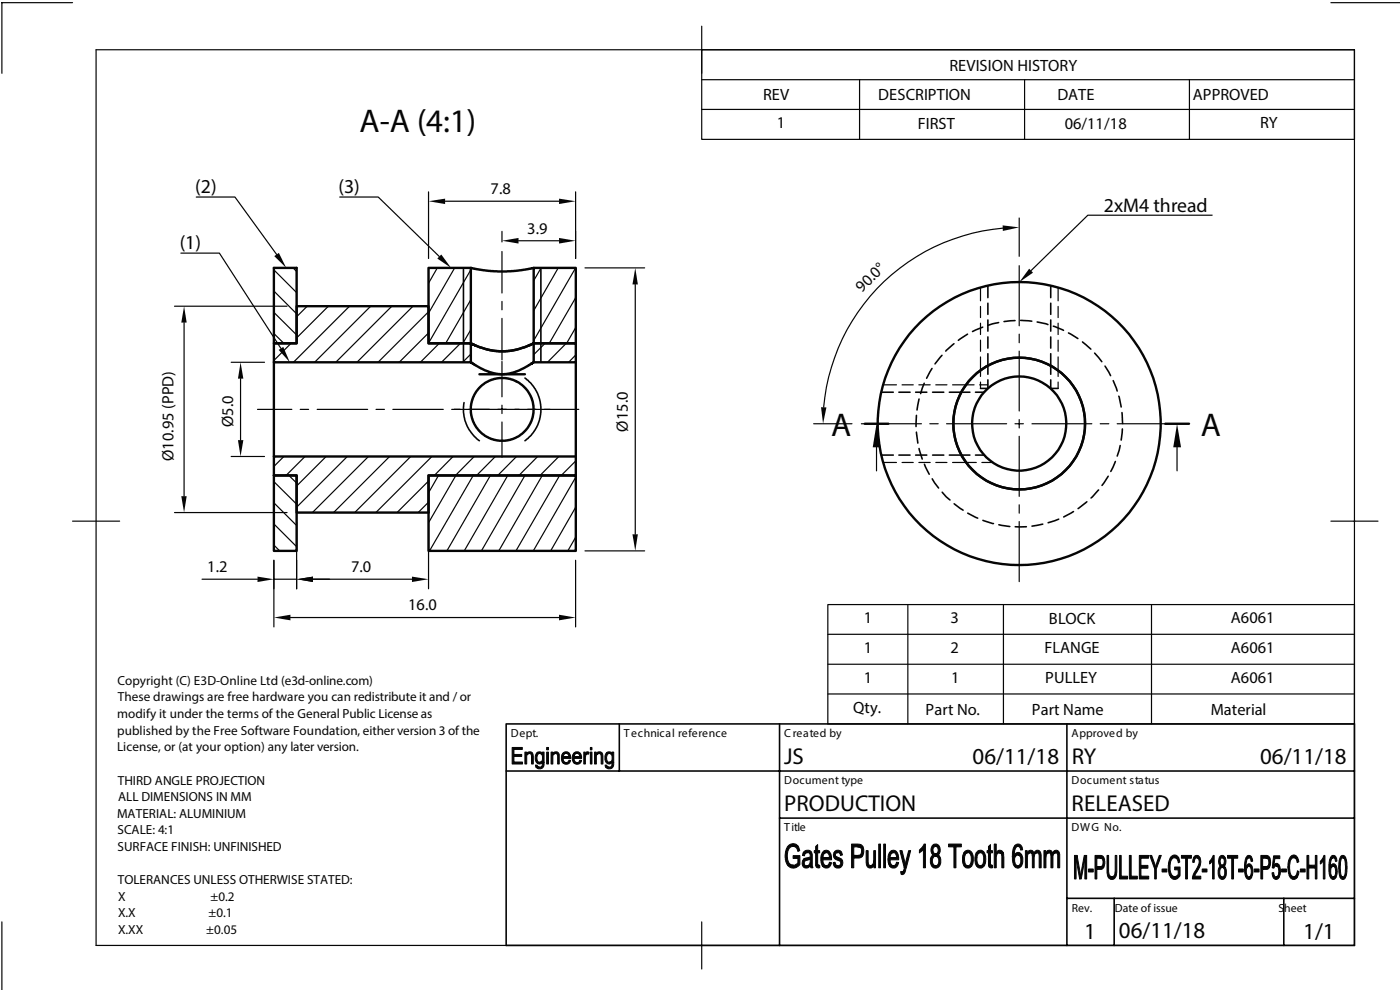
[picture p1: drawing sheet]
<svg xmlns="http://www.w3.org/2000/svg" width="297mm" height="210mm" viewBox="0 0 297 210" stroke-linecap="round" stroke-linejoin="round" font-family="sans-serif">
<!-- layer: Layer 1 -->
<g fill="none" stroke="#050504" stroke-width=".51">
<path d="M58.1 56.8h4.8v16h-4.8zM90.9 56.8h9v16h-9zM99.9 56.8l2.7 .5 3 .3 3.4-.1 4.2-.7M113.2 56.8h9v16h-9zM58.1 76.8v20M62.9 65h28v7.8h9v4h-41.8v-4h4.8zM99.9 72.8l2 .9 1.5 .4 2.4 .4h1.5l1.9-.2 1.9-.6 2.1-.9M99.9 76.8l3 1.8 2 .6 1.2 .2 1.3-.1 2.1-.5 1.5-.6 2.2-1.4M101.7 79.4h9.7M113.2 72.8h9v4h-9zM122.2 76.8v20M58.1 96.8h64.1v4.1h-31.3v7.8h-28v-7.8h-4.8z"/>
<path d="M58.1 100.9h4.8v16h-4.8zM90.9 100.9h31.3v16h-31.3z"/>
<circle cx="106.5" cy="86.8" r="6.7"/>
<circle cx="216.2" cy="89.8" r="14"/>
<circle cx="216.2" cy="89.9" r="14"/>
<circle cx="216.2" cy="89.8" r="30"/>
<circle cx="216.2" cy="89.8" r="10"/>
</g>
<g fill="none" stroke="#050504" stroke-width=".34">
<path d="M98.3 56.8v20M114.7 56.8v20M197.7 78.2l-1.1 2M199.8 75.4l-1.4 1.8M202.4 72.9l-1.8 1.6M205.3 70.9l-2 1.3M208.5 69.4l-2.2 .9M209.6 60.6v2.5M209.6 64.3v2.4M209.6 67.9v2.3M209.6 71.5v2.3M209.6 75v4.4"/>
<path d="M211.9 68.4l-2.3 .6M215.3 68l-2.3 .2M216.5 68l2.4 .1M220 68.3l2.3 .5M222.9 60.6v2.5M222.9 64.3v2.4M222.9 67.9v2.3M222.9 71.5v2.3M222.9 75v4.4M223.5 69.2l2.1 .9M226.7 70.6l2 1.2M229.6 72.5l1.8 1.6"/>
<path d="M232.2 74.9l1.5 1.8M234.4 77.7l1.2 2M98.4 85.4l-.1 2.1 .3 1.5 .5 1.4 1.3 1.9 1.3 1.2M111.4 80.2l1.3 1.2 .9 1.1 .9 2.2 .2 1.5-.1 2.4-.6 1.7-1.3 2-1.3 1.2M187 83.2h2.5M187 96.5h2.5M190.7 83.2h2.4M190.7 96.5h2.4M194.2 83.2h2.4M194.2 96.5h2.4M194.4 88.1l-.1 2.4M194.4 91.7l.3 2.3"/>
<path d="M195 84.6l-.5 2.4M195 95.1l.6 2.3M196.1 81.3l-.8 2.2M196.1 98.5l1 2.1M197.8 83.2h2.4M197.8 96.5h2.4M201.4 83.2h4.4M201.4 96.5h4.4M206.9 83.2h1.9M206.9 96.5h1.9M209.6 80.6v1.8h-1.6M222.9 80.6v1.8h1.6"/>
<path d="M236.2 80.7l.8 2.2M236.6 97.9l-1 2.1M237.3 84l.5 2.3M237.6 94.5l-.6 2.2M238 87.5l.1 2.3M238.1 91l-.3 2.4M197.8 101.6l1.3 1.9M199.9 104.4l1.6 1.7M202.4 106.9l1.9 1.3M205.3 108.9l2.1 1M208.5 110.4l2.3 .7M211.9 111.3l2.3 .4"/>
<path d="M215.4 111.7h2.3M221.2 111.2l-2.3 .4M224.6 110.1l-2.2 .8M227.7 108.5l-2 1.2M230.6 106.4l-1.9 1.5M233.1 103.9l-1.6 1.7M235.1 101l-1.3 2M107.4 153.6h179.9v46.9h-179.9zM131.4 153.6v9.9M165.4 153.6v46.9M226.3 153.6v46.9M107.4 163.5h179.9"/>
<path d="M165.4 173.5h121.9M226.3 190.6h61M236.4 190.6v9.9M272.4 190.6v9.9"/>
</g>
<g fill="none" stroke="#050504" stroke-width=".25">
<path d="M15.4 .6h-15v15M20.4 10.6h266.9v189.9h-266.9zM148.9 5.6v10M282.3 .6h14.8M208 61v2.8M208 65v2.4M208 68.6v2.4M208 72.2v2.3M208 75.7v4.2M224.5 61v2.8M224.5 65v2.4M224.5 68.6v2.4"/>
<path d="M224.5 72.2v2.3M224.5 75.7v4.2M187.3 81.6h2.9M187.3 98.1h2.9M191.4 81.6h2.3M191.4 98.1h2.3M194.9 81.6h2.4M194.9 98.1h2.4M198.5 81.6h2.4M198.5 98.1h2.4M202.1 81.6h4.5M202.1 98.1h5"/>
<path d="M207.8 81.6h1.8M208 81v1.4M208.3 98.1h2.2M224.5 81v1.4M15.4 110.5h10M282.3 110.5h10M.4 195.6v14.5M148.9 195.6v9.9"/>
</g>
<path d="M230 181.5h.5l-.4 .8-.7 4.2h-.4z" fill-rule="evenodd" fill="#050504"/>
<path d="M230 181.5h.5l-.4 .8-.7 4.2h-.4zM230.5 181.5v5h-.4v-4.2z" fill="none" stroke="#050504" stroke-width=".21"/>
<path d="M230.3 181.5v5" fill="none" stroke="#050504" stroke-width=".38"/>
<path d="M227.9 181.5h.6l-.2 .7v4.3h-.4z" fill-rule="evenodd" fill="#050504"/>
<path d="M227.9 181.5h.6l-.2 .7v4.3h-.4z" fill="none" stroke="#050504" stroke-width=".21"/>
<path d="M228.5 181.5l.8 4.2-.3 .8-.7-4.3z" fill-rule="evenodd" fill="#050504"/>
<path d="M228.5 181.5l.8 4.2-.3 .8-.7-4.3z" fill="none" stroke="#050504" stroke-width=".21"/>
<path d="M230.9 184.3h1v.7h-1z" fill-rule="evenodd" fill="#050504" stroke="#050504" stroke-width=".21"/>
<path d="M233.4 182h.8l.2 .7-.2 1.2-1.5-.1h.7a.96 .96 0 0 0 .4-1.6z" fill-rule="evenodd" fill="#050504"/>
<path d="M233.4 182h.8l.2 .7-.2 1.2-1.5-.1h.7a.96 .96 0 0 0 .4-1.6z" fill="none" stroke="#050504" stroke-width=".21"/>
<path d="M232.3 181.5h1.4l.5 .5h-1.5v1.8l1.5 .1-.4 .5h-1.1v2.1h-.4z" fill-rule="evenodd" fill="#050504"/>
<path d="M232.3 181.5h1.4l.5 .5h-1.5v1.8l1.5 .1-.4 .5h-1.1v2.1h-.4z" fill="none" stroke="#050504" stroke-width=".21"/>
<path d="M236.6 181.5h.3v2.8a1.96 1.96 0 0 1-.8 2.2 .89 .89 0 0 1-1-.6h.8a.86 .86 0 0 0 .7-1.1z" fill-rule="evenodd" fill="#050504"/>
<path d="M236.6 181.5h.3v2.8a1.96 1.96 0 0 1-.8 2.2 .89 .89 0 0 1-1-.6h.8a.86 .86 0 0 0 .7-1.1z" fill="none" stroke="#050504" stroke-width=".21"/>
<path d="M234.8 181.5h.4v2.8a1.21 1.21 0 0 0 .7 1.6h-.8l-.2-.3z" fill-rule="evenodd" fill="#050504"/>
<path d="M234.8 181.5h.4v2.8a1.21 1.21 0 0 0 .7 1.6h-.8l-.2-.3z" fill="none" stroke="#050504" stroke-width=".21"/>
<path d="M237.5 181.5h.3v4.4h1.4v.6h-1.7z" fill-rule="evenodd" fill="#050504"/>
<path d="M237.5 181.5h.3v4.4h1.4v.6h-1.7z" fill="none" stroke="#050504" stroke-width=".21"/>
<path d="M239.6 181.5h.4v4.4h1.3v.6h-1.7z" fill-rule="evenodd" fill="#050504"/>
<path d="M239.6 181.5h.4v4.4h1.3v.6h-1.7z" fill="none" stroke="#050504" stroke-width=".21"/>
<path d="M241.7 181.5h1.9v.5h-1.6v1.6h1.5v.6h-1.5v1.7h1.7v.6h-2z" fill-rule="evenodd" fill="#050504"/>
<path d="M241.7 181.5h1.9v.5h-1.6v1.6h1.5v.6h-1.5v1.7h1.7v.6h-2z" fill="none" stroke="#050504" stroke-width=".21"/>
<path d="M243.9 181.5h.4l.8 2.3-.1 .5z" fill-rule="evenodd" fill="#050504"/>
<path d="M243.9 181.5h.4l.8 2.3-.1 .5z" fill="none" stroke="#050504" stroke-width=".21"/>
<path d="M245.9 181.5h.5l-1.1 2.8v2.2h-.3v-2.2z" fill-rule="evenodd" fill="#050504"/>
<path d="M245.9 181.5h.5l-1.1 2.8v2.2h-.3v-2.2z" fill="none" stroke="#050504" stroke-width=".21"/>
<path d="M246.5 184.3h1v.7h-1z" fill-rule="evenodd" fill="#050504" stroke="#050504" stroke-width=".21"/>
<path d="M249.2 183.9h1.1v2a1.08 1.08 0 0 1-1 .6 1.08 1.08 0 0 1-1-.5l1.2-.1 .5-.5v-.9h-.8z" fill-rule="evenodd" fill="#050504"/>
<path d="M249.2 183.9h1.1v2a1.08 1.08 0 0 1-1 .6 1.08 1.08 0 0 1-1-.5l1.2-.1 .5-.5v-.9h-.8z" fill="none" stroke="#050504" stroke-width=".21"/>
<path d="M249.2 181.9h.8l.3 1-.3 .1-.2-.7z" fill-rule="evenodd" fill="#050504"/>
<path d="M249.2 181.9h.8l.3 1-.3 .1-.2-.7z" fill="none" stroke="#050504" stroke-width=".21"/>
<path d="M248.4 181.7a.97 .97 0 0 1 1.6 .2h-.8a1.7 1.7 0 0 0-1 2.1 1.68 1.68 0 0 0 1 1.9l-.9 .1-.4-1v-1.9z" fill-rule="evenodd" fill="#050504"/>
<path d="M248.4 181.7a.97 .97 0 0 1 1.6 .2h-.8a1.7 1.7 0 0 0-1 2.1 1.68 1.68 0 0 0 1 1.9l-.9 .1-.4-1v-1.9z" fill="none" stroke="#050504" stroke-width=".21"/>
<path d="M250.6 181.5h2.2v.5h-.9v4.5h-.4v-4.5h-.9z" fill-rule="evenodd" fill="#050504"/>
<path d="M250.6 181.5h2.2v.5h-.9v4.5h-.4v-4.5h-.9z" fill="none" stroke="#050504" stroke-width=".21"/>
<path d="M253.9 182l.7-.1a4.2 4.2 0 0 1-1 3.6l-.2 .4h1.3v.6h-1.7l.2-1.1 .8-1.4a1.38 1.38 0 0 0-.1-2z" fill-rule="evenodd" fill="#050504"/>
<path d="M253.9 182l.7-.1a4.2 4.2 0 0 1-1 3.6l-.2 .4h1.3v.6h-1.7l.2-1.1 .8-1.4a1.38 1.38 0 0 0-.1-2z" fill="none" stroke="#050504" stroke-width=".21"/>
<path d="M253.5 181.6a.71 .71 0 0 1 1.1 .3l-.9 .1-.3 .5-.1 .4h-.3l.2-1z" fill-rule="evenodd" fill="#050504"/>
<path d="M253.5 181.6a.71 .71 0 0 1 1.1 .3l-.9 .1-.3 .5-.1 .4h-.3l.2-1z" fill="none" stroke="#050504" stroke-width=".21"/>
<path d="M255 184.3h1.1v.7h-1.1z" fill-rule="evenodd" fill="#050504" stroke="#050504" stroke-width=".21"/>
<path d="M256.6 182.6l.2-.1 .4 .1-.6 .7z" fill-rule="evenodd" fill="#050504"/>
<path d="M256.6 182.6l.2-.1 .4 .1-.6 .7z" fill="none" stroke="#050504" stroke-width=".21"/>
<path d="M257.4 181.5h.2v5h-.4v-3.9l-.4-.1z" fill-rule="evenodd" fill="#050504"/>
<path d="M257.4 181.5h.2v5h-.4v-3.9l-.4-.1z" fill="none" stroke="#050504" stroke-width=".21"/>
<path d="M259.3 184h.6a1.97 1.97 0 0 1-.5 2.5h-.4l-.4-.4 .7-.1a1.27 1.27 0 0 0 .3-1.8z" fill-rule="evenodd" fill="#050504"/>
<path d="M259.3 184h.6a1.97 1.97 0 0 1-.5 2.5h-.4l-.4-.4 .7-.1a1.27 1.27 0 0 0 .3-1.8z" fill="none" stroke="#050504" stroke-width=".21"/>
<path d="M259.3 182l.6-.1 .2 .6-.2 1h-.6a.91 .91 0 0 0 0-1.5z" fill-rule="evenodd" fill="#050504"/>
<path d="M259.3 182l.6-.1 .2 .6-.2 1h-.6a.91 .91 0 0 0 0-1.5z" fill="none" stroke="#050504" stroke-width=".21"/>
<path d="M258.9 181.6l.5-.1 .5 .4-.6 .1a.91 .91 0 0 0 0 1.5h.6l-.2 .2 .2 .3h-.6a1.24 1.24 0 0 0 0 2l-.7 .1a2.02 2.02 0 0 1 .3-2.4 1.64 1.64 0 0 1 0-2.1z" fill-rule="evenodd" fill="#050504"/>
<path d="M258.9 181.6l.5-.1 .5 .4-.6 .1a.91 .91 0 0 0 0 1.5h.6l-.2 .2 .2 .3h-.6a1.24 1.24 0 0 0 0 2l-.7 .1a2.02 2.02 0 0 1 .3-2.4 1.64 1.64 0 0 1 0-2.1z" fill="none" stroke="#050504" stroke-width=".21"/>
<path d="M260.4 181.5h2.2v.5h-.9v4.5h-.4v-4.5h-.9z" fill-rule="evenodd" fill="#050504"/>
<path d="M260.4 181.5h2.2v.5h-.9v4.5h-.4v-4.5h-.9z" fill="none" stroke="#050504" stroke-width=".21"/>
<path d="M262.7 184.3h1.1v.7h-1.1z" fill-rule="evenodd" fill="#050504" stroke="#050504" stroke-width=".21"/>
<path d="M264.9 183.7h.6a2.99 2.99 0 0 1 0 2.4l-.6-.1a1.51 1.51 0 0 0 .4-1.9z" fill-rule="evenodd" fill="#050504"/>
<path d="M264.9 183.7h.6a2.99 2.99 0 0 1 0 2.4l-.6-.1a1.51 1.51 0 0 0 .4-1.9z" fill="none" stroke="#050504" stroke-width=".21"/>
<path d="M264.6 183.4l.6-.2 .3 .5-1.1 .2z" fill-rule="evenodd" fill="#050504"/>
<path d="M264.6 183.4l.6-.2 .3 .5-1.1 .2z" fill="none" stroke="#050504" stroke-width=".21"/>
<path d="M264.4 181.9l.5 .1a2.08 2.08 0 0 0-.5 1.9h.2a1.58 1.58 0 0 0 .3 2.1l.6 .1a.7 .7 0 0 1-.8 .4 .7 .7 0 0 1-.5-.8l-.2-2.3z" fill-rule="evenodd" fill="#050504"/>
<path d="M264.4 181.9l.5 .1a2.08 2.08 0 0 0-.5 1.9h.2a1.58 1.58 0 0 0 .3 2.1l.6 .1a.7 .7 0 0 1-.8 .4 .7 .7 0 0 1-.5-.8l-.2-2.3z" fill="none" stroke="#050504" stroke-width=".21"/>
<path d="M264.6 181.6a.77 .77 0 0 1 .8 0 .77 .77 0 0 1 .3 .8v.3h-.3l-.3-.7-.7-.1z" fill-rule="evenodd" fill="#050504"/>
<path d="M264.6 181.6a.77 .77 0 0 1 .8 0 .77 .77 0 0 1 .3 .8v.3h-.3l-.3-.7-.7-.1z" fill="none" stroke="#050504" stroke-width=".21"/>
<path d="M266.1 184.3h1v.7h-1z" fill-rule="evenodd" fill="#050504" stroke="#050504" stroke-width=".21"/>
<path d="M268.5 182h.9l.2 .9-.3 1-1.4-.1h.7a1.03 1.03 0 0 0 .2-1.8z" fill-rule="evenodd" fill="#050504"/>
<path d="M268.5 182h.9l.2 .9-.3 1-1.4-.1h.7a1.03 1.03 0 0 0 .2-1.8z" fill="none" stroke="#050504" stroke-width=".21"/>
<path d="M267.5 181.5h1.4l.5 .5h-1.5v1.8l1.4 .1-.4 .5h-1v2.1h-.4z" fill-rule="evenodd" fill="#050504"/>
<path d="M267.5 181.5h1.4l.5 .5h-1.5v1.8l1.4 .1-.4 .5h-1v2.1h-.4z" fill="none" stroke="#050504" stroke-width=".21"/>
<path d="M269.9 185.1h.3l.2 .7 .2 .2h.8a.75 .75 0 0 1-.9 .5 .75 .75 0 0 1-.6-.9z" fill-rule="evenodd" fill="#050504"/>
<path d="M269.9 185.1h.3l.2 .7 .2 .2h.8a.75 .75 0 0 1-.9 .5 .75 .75 0 0 1-.6-.9z" fill="none" stroke="#050504" stroke-width=".21"/>
<path d="M270.7 183.7l.7-.1a2.99 2.99 0 0 1 0 2.4h-.7a1.46 1.46 0 0 0 .5-2z" fill-rule="evenodd" fill="#050504"/>
<path d="M270.7 183.7l.7-.1a2.99 2.99 0 0 1 0 2.4h-.7a1.46 1.46 0 0 0 .5-2z" fill="none" stroke="#050504" stroke-width=".21"/>
<path d="M270.3 183.4l.3-.2 .4-.1 .3 .4z" fill="#050504"/>
<path d="M270.3 183.4l.3-.2 .4-.1 .3 .4z" fill="none" stroke="#050504" stroke-width=".21"/>
<path d="M270.2 181.5h1.3v.6h-1.1l-.1 1.3 1 .1 .1 .1-.8 .1-.4 .5-.3-.1z" fill-rule="evenodd" fill="#050504"/>
<path d="M270.2 181.5h1.3v.6h-1.1l-.1 1.3 1 .1 .1 .1-.8 .1-.4 .5-.3-.1z" fill="none" stroke="#050504" stroke-width=".21"/>
<path d="M271.9 184.3h1v.7h-1z" fill-rule="evenodd" fill="#050504" stroke="#050504" stroke-width=".21"/>
<path d="M275.2 184.7l.4 .2-.4 1.1h-.7a1.25 1.25 0 0 0 .7-1.3z" fill-rule="evenodd" fill="#050504"/>
<path d="M275.2 184.7l.4 .2-.4 1.1h-.7a1.25 1.25 0 0 0 .7-1.3z" fill="none" stroke="#050504" stroke-width=".21"/>
<path d="M274.5 181.9h.8l.2 .9-.3 .2-.3-.8z" fill-rule="evenodd" fill="#050504"/>
<path d="M274.5 181.9h.8l.2 .9-.3 .2-.3-.8z" fill="none" stroke="#050504" stroke-width=".21"/>
<path d="M274 181.5a.84 .84 0 0 1 1.3 .4h-.8a1.42 1.42 0 0 0-.9 1.6v.1a2.5 2.5 0 0 0 .7 2.3l.9 .1a.94 .94 0 0 1-1.1 .5 .94 .94 0 0 1-.6-1l-.3-.9v-1.4l.3-1.1z" fill-rule="evenodd" fill="#050504"/>
<path d="M274 181.5a.84 .84 0 0 1 1.3 .4h-.8a1.42 1.42 0 0 0-.9 1.6v.1a2.5 2.5 0 0 0 .7 2.3l.9 .1a.94 .94 0 0 1-1.1 .5 .94 .94 0 0 1-.6-1l-.3-.9v-1.4l.3-1.1z" fill="none" stroke="#050504" stroke-width=".21"/>
<path d="M275.9 184.3h1v.7h-1z" fill-rule="evenodd" fill="#050504" stroke="#050504" stroke-width=".21"/>
<path d="M279 181.5h.4v5h-.4v-2.4l-1.4-.6h1.4z" fill-rule="evenodd" fill="#050504"/>
<path d="M279 181.5h.4v5h-.4v-2.4l-1.4-.6h1.4z" fill="none" stroke="#050504" stroke-width=".21"/>
<path d="M277.3 181.5h.3v2l1.4 .6h-1.4v2.4h-.3z" fill-rule="evenodd" fill="#050504"/>
<path d="M277.3 181.5h.3v2l1.4 .6h-1.4v2.4h-.3z" fill="none" stroke="#050504" stroke-width=".21"/>
<path d="M280.1 182.7l.2-.2 .4 .1-.6 .7z" fill-rule="evenodd" fill="#050504"/>
<path d="M280.1 182.7l.2-.2 .4 .1-.6 .7z" fill="none" stroke="#050504" stroke-width=".21"/>
<path d="M280.9 181.5h.2v5h-.4v-3.9l-.4-.1z" fill-rule="evenodd" fill="#050504"/>
<path d="M280.9 181.5h.2v5h-.4v-3.9l-.4-.1z" fill="none" stroke="#050504" stroke-width=".21"/>
<path d="M282.8 183.7h.6l.1 .1a2.92 2.92 0 0 1-.1 2.3l-.6-.1a1.53 1.53 0 0 0 .1-2.2z" fill-rule="evenodd" fill="#050504"/>
<path d="M282.8 183.7h.6l.1 .1a2.92 2.92 0 0 1-.1 2.3l-.6-.1a1.53 1.53 0 0 0 .1-2.2z" fill="none" stroke="#050504" stroke-width=".21"/>
<path d="M282.5 183.4l.5-.2 .4 .5-1.1 .2z" fill-rule="evenodd" fill="#050504"/>
<path d="M282.5 183.4l.5-.2 .4 .5-1.1 .2z" fill="none" stroke="#050504" stroke-width=".21"/>
<path d="M282.3 181.9l.5 .1a1.84 1.84 0 0 0-.5 1.9h.3a1.7 1.7 0 0 0 .2 2.1l.6 .1a.7 .7 0 0 1-.8 .4 .7 .7 0 0 1-.5-.8l-.2-.9v-1.5z" fill-rule="evenodd" fill="#050504"/>
<path d="M282.3 181.9l.5 .1a1.84 1.84 0 0 0-.5 1.9h.3a1.7 1.7 0 0 0 .2 2.1l.6 .1a.7 .7 0 0 1-.8 .4 .7 .7 0 0 1-.5-.8l-.2-.9v-1.5z" fill="none" stroke="#050504" stroke-width=".21"/>
<path d="M282.5 181.6a.77 .77 0 0 1 .8 0 .77 .77 0 0 1 .3 .8v.3h-.3l-.3-.7-.7-.1z" fill-rule="evenodd" fill="#050504"/>
<path d="M282.5 181.6a.77 .77 0 0 1 .8 0 .77 .77 0 0 1 .3 .8v.3h-.3l-.3-.7-.7-.1z" fill="none" stroke="#050504" stroke-width=".21"/>
<path d="M284.9 182h.6l.1 .4 .1 2.4a1.91 1.91 0 0 1-.7 1.7h-.3l-.4-.4 .6-.1a1.77 1.77 0 0 0 .5-1.8v-.4a2.09 2.09 0 0 0-.5-1.8z" fill-rule="evenodd" fill="#050504"/>
<path d="M284.9 182h.6l.1 .4 .1 2.4a1.91 1.91 0 0 1-.7 1.7h-.3l-.4-.4 .6-.1a1.77 1.77 0 0 0 .5-1.8v-.4a2.09 2.09 0 0 0-.5-1.8z" fill="none" stroke="#050504" stroke-width=".21"/>
<path d="M284.5 181.6l.6-.1 .4 .5h-.6a1.99 1.99 0 0 0-.6 1.9v.3a2.1 2.1 0 0 0 .5 1.8l-.5 .1-.3-1 .1-2.5z" fill-rule="evenodd" fill="#050504"/>
<path d="M284.5 181.6l.6-.1 .4 .5h-.6a1.99 1.99 0 0 0-.6 1.9v.3a2.1 2.1 0 0 0 .5 1.8l-.5 .1-.3-1 .1-2.5z" fill="none" stroke="#050504" stroke-width=".21"/>
<path d="M168.3 181.5h1.4v1.9l-.1 .1a1.6 1.6 0 0 1-2.4 .1l1.3-.1 .8-.4v-1h-1z" fill-rule="evenodd" fill="#050504"/>
<path d="M168.3 181.5h1.4v1.9l-.1 .1a1.6 1.6 0 0 1-2.4 .1l1.3-.1 .8-.4v-1h-1z" fill="none" stroke="#050504" stroke-width=".21"/>
<path d="M168.3 179.5h1l.4 .9-.4 .2a1.06 1.06 0 0 0-1-1.1z" fill-rule="evenodd" fill="#050504"/>
<path d="M168.3 179.5h1l.4 .9-.4 .2a1.06 1.06 0 0 0-1-1.1z" fill="none" stroke="#050504" stroke-width=".21"/>
<path d="M167.2 179.4a1.35 1.35 0 0 1 2.1 .1l-1 .1a1.64 1.64 0 0 0-1.3 1.9 1.58 1.58 0 0 0 1.3 2l-1.1 .1a3.8 3.8 0 0 1 0-4.2z" fill-rule="evenodd" fill="#050504"/>
<path d="M167.2 179.4a1.35 1.35 0 0 1 2.1 .1l-1 .1a1.64 1.64 0 0 0-1.3 1.9 1.58 1.58 0 0 0 1.3 2l-1.1 .1a3.8 3.8 0 0 1 0-4.2z" fill="none" stroke="#050504" stroke-width=".21"/>
<path d="M171.1 183.7l.8-.1z" fill="#050504"/>
<path d="M171.1 183.7l.8-.1z" fill="none" stroke="#050504" stroke-width=".21"/>
<path d="M170.5 182.3h1.3a1.42 1.42 0 0 0-1.2 .8l.2 .5 1.1 .1a.95 .95 0 0 1-1.4 .3 .95 .95 0 0 1-.3-1.3z" fill-rule="evenodd" fill="#050504"/>
<path d="M170.5 182.3h1.3a1.42 1.42 0 0 0-1.2 .8l.2 .5 1.1 .1a.95 .95 0 0 1-1.4 .3 .95 .95 0 0 1-.3-1.3z" fill="none" stroke="#050504" stroke-width=".21"/>
<path d="M170.4 180.9h.9a.65 .65 0 0 0-.6 .6h-.5z" fill-rule="evenodd" fill="#050504"/>
<path d="M170.4 180.9h.9a.65 .65 0 0 0-.6 .6h-.5z" fill="none" stroke="#050504" stroke-width=".21"/>
<path d="M170.5 180.7a1.05 1.05 0 0 1 1.4-.3 1.05 1.05 0 0 1 .4 1.3l.1 2.4h-.4l-.1-.5h-.5l.4-.4 .1-.9-1.4-.1 .8-.2a.56 .56 0 0 0 .6-.6 .56 .56 0 0 0-.6-.5h-.9z" fill-rule="evenodd" fill="#050504"/>
<path d="M170.5 180.7a1.05 1.05 0 0 1 1.4-.3 1.05 1.05 0 0 1 .4 1.3l.1 2.4h-.4l-.1-.5h-.5l.4-.4 .1-.9-1.4-.1 .8-.2a.56 .56 0 0 0 .6-.6 .56 .56 0 0 0-.6-.5h-.9z" fill="none" stroke="#050504" stroke-width=".21"/>
<path d="M173 183.5h.9v.5h-.7z" fill-rule="evenodd" fill="#050504"/>
<path d="M173 183.5h.9v.5h-.7z" fill="none" stroke="#050504" stroke-width=".21"/>
<path d="M173 179.5l.5-.3v1.2h.4v.5h-.4v2.5l.2 .1h-.7v-2.6h-.3v-.5h.3z" fill-rule="evenodd" fill="#050504"/>
<path d="M173 179.5l.5-.3v1.2h.4v.5h-.4v2.5l.2 .1h-.7v-2.6h-.3v-.5h.3z" fill="none" stroke="#050504" stroke-width=".21"/>
<path d="M174.4 183.7l1.1-.1 .5-.7 .4 .1a1.07 1.07 0 0 1-.7 1.1 1.07 1.07 0 0 1-1.3-.4z" fill-rule="evenodd" fill="#050504"/>
<path d="M174.4 183.7l1.1-.1 .5-.7 .4 .1a1.07 1.07 0 0 1-.7 1.1 1.07 1.07 0 0 1-1.3-.4z" fill="none" stroke="#050504" stroke-width=".21"/>
<path d="M174.4 180.9h.9l-.6 .3-.1 .7h1.8v.4v.1h-1.8l.2 .9 .5 .4-.9-.1a3.4 3.4 0 0 1 0-2.7z" fill-rule="evenodd" fill="#050504"/>
<path d="M174.4 180.9h.9l-.6 .3-.1 .7h1.8v.4v.1h-1.8l.2 .9 .5 .4-.9-.1a3.4 3.4 0 0 1 0-2.7z" fill="none" stroke="#050504" stroke-width=".21"/>
<path d="M174.7 180.5a1.11 1.11 0 0 1 1.2 .1 1.11 1.11 0 0 1 .5 1v.3h-1.8h1.4l-.1-.6-.4-.4h-1z" fill-rule="evenodd" fill="#050504"/>
<path d="M174.7 180.5a1.11 1.11 0 0 1 1.2 .1 1.11 1.11 0 0 1 .5 1v.3h-1.8h1.4l-.1-.6-.4-.4h-1z" fill="none" stroke="#050504" stroke-width=".21"/>
<path d="M176.8 183l.3-.1 .3 .5 .4 .3h-.9z" fill-rule="evenodd" fill="#050504"/>
<path d="M176.8 183l.3-.1 .3 .5 .4 .3h-.9z" fill="none" stroke="#050504" stroke-width=".21"/>
<path d="M176.9 180.8l.8 .1a.51 .51 0 0 0-.5 .5 .51 .51 0 0 0 .6 .5 1.09 1.09 0 0 1 1 1.5 1.09 1.09 0 0 1-1.9 .3h.9a.6 .6 0 0 0 .6-.7 .6 .6 0 0 0-.7-.5 1.14 1.14 0 0 1-.8-1.7z" fill-rule="evenodd" fill="#050504"/>
<path d="M176.9 180.8l.8 .1a.51 .51 0 0 0-.5 .5 .51 .51 0 0 0 .6 .5 1.09 1.09 0 0 1 1 1.5 1.09 1.09 0 0 1-1.9 .3h.9a.6 .6 0 0 0 .6-.7 .6 .6 0 0 0-.7-.5 1.14 1.14 0 0 1-.8-1.7z" fill="none" stroke="#050504" stroke-width=".21"/>
<path d="M177.2 180.5a.95 .95 0 0 1 1 0 .95 .95 0 0 1 .5 .9l-.4 .1-.4-.6-1-.1z" fill-rule="evenodd" fill="#050504"/>
<path d="M177.2 180.5a.95 .95 0 0 1 1 0 .95 .95 0 0 1 .5 .9l-.4 .1-.4-.6-1-.1z" fill="none" stroke="#050504" stroke-width=".21"/>
<path d="M182 179.6h1.1a2.38 2.38 0 0 1-.1 1.9h-1.9h.9a.93 .93 0 0 0 .8-.6 .93 .93 0 0 0-.2-1l-.2-.2z" fill-rule="evenodd" fill="#050504"/>
<path d="M182 179.6h1.1a2.38 2.38 0 0 1-.1 1.9h-1.9h.9a.93 .93 0 0 0 .8-.6 .93 .93 0 0 0-.2-1l-.2-.2z" fill="none" stroke="#050504" stroke-width=".21"/>
<path d="M180.7 179l1.7 .1 .7 .5h-2v1.9h1.9l-.5 .5h-1.4v2.1h-.4z" fill-rule="evenodd" fill="#050504"/>
<path d="M180.7 179l1.7 .1 .7 .5h-2v1.9h1.9l-.5 .5h-1.4v2.1h-.4z" fill="none" stroke="#050504" stroke-width=".21"/>
<path d="M184.7 183.6l.7-.1-.1 .2z" fill="#050504"/>
<path d="M184.7 183.6l.7-.1-.1 .2z" fill="none" stroke="#050504" stroke-width=".21"/>
<path d="M183.7 180.4h.5v2.8l.3 .4 .8 .1a.85 .85 0 0 1-1.1 .4 .85 .85 0 0 1-.5-1.1z" fill-rule="evenodd" fill="#050504"/>
<path d="M183.7 180.4h.5v2.8l.3 .4 .8 .1a.85 .85 0 0 1-1.1 .4 .85 .85 0 0 1-.5-1.1z" fill="none" stroke="#050504" stroke-width=".21"/>
<path d="M185.4 180.4h.3v3.7h-.3v-.6h-.4l.3-.5z" fill-rule="evenodd" fill="#050504"/>
<path d="M185.4 180.4h.3v3.7h-.3v-.6h-.4l.3-.5z" fill="none" stroke="#050504" stroke-width=".21"/>
<g fill="#050504" stroke="#050504" stroke-width=".21">
<path d="M186.4 179h.4v5.1h-.4z" fill-rule="evenodd"/>
<path d="M187.5 179h.4v5.1h-.4z" fill-rule="evenodd"/>
</g>
<path d="M188.7 183.7l1.1-.1 .4-.7 .4 .1a1.07 1.07 0 0 1-.7 1.1 1.07 1.07 0 0 1-1.2-.4z" fill-rule="evenodd" fill="#050504"/>
<path d="M188.7 183.7l1.1-.1 .4-.7 .4 .1a1.07 1.07 0 0 1-.7 1.1 1.07 1.07 0 0 1-1.2-.4z" fill="none" stroke="#050504" stroke-width=".21"/>
<path d="M188.7 180.9h.8l-.5 .3-.2 .7h1.8v.5h-1.8l.2 .8 .5 .5h-.8a3.1 3.1 0 0 1 0-2.8z" fill-rule="evenodd" fill="#050504"/>
<path d="M188.7 180.9h.8l-.5 .3-.2 .7h1.8v.5h-1.8l.2 .8 .5 .5h-.8a3.1 3.1 0 0 1 0-2.8z" fill="none" stroke="#050504" stroke-width=".21"/>
<path d="M189 180.5a1.11 1.11 0 0 1 1.2 .1 1.11 1.11 0 0 1 .4 1.2v.1h-1.8h1.4l-.4-1h-1.1z" fill-rule="evenodd" fill="#050504"/>
<path d="M189 180.5a1.11 1.11 0 0 1 1.2 .1 1.11 1.11 0 0 1 .4 1.2v.1h-1.8h1.4l-.4-1h-1.1z" fill="none" stroke="#050504" stroke-width=".21"/>
<path d="M191.1 184.9h.9l-.3 .5-.4 .1-.1-.1z" fill-rule="evenodd" fill="#050504"/>
<path d="M191.1 184.9h.9l-.3 .5-.4 .1-.1-.1z" fill="none" stroke="#050504" stroke-width=".21"/>
<path d="M190.9 180.4h.5l.6 2.9-.2 .8z" fill-rule="evenodd" fill="#050504"/>
<path d="M190.9 180.4h.5l.6 2.9-.2 .8z" fill="none" stroke="#050504" stroke-width=".21"/>
<path d="M192.8 180.4h.4l-1.1 4.2-.1 .3h-.7l.4-.2z" fill-rule="evenodd" fill="#050504"/>
<path d="M192.8 180.4h.4l-1.1 4.2-.1 .3h-.7l.4-.2z" fill="none" stroke="#050504" stroke-width=".21"/>
<path d="M195.1 180.3l.2-.2h.6l-.8 .8z" fill-rule="evenodd" fill="#050504"/>
<path d="M195.1 180.3l.2-.2h.6l-.8 .8z" fill="none" stroke="#050504" stroke-width=".21"/>
<path d="M196 179h.3v5.1h-.4v-4h-.6z" fill-rule="evenodd" fill="#050504"/>
<path d="M196 179h.3v5.1h-.4v-4h-.6z" fill="none" stroke="#050504" stroke-width=".21"/>
<path d="M198.5 181.6h.8a1.5 1.5 0 0 1 .2 1.6 1.5 1.5 0 0 1-1.3 .9l-.5-.4h.8a1.1 1.1 0 0 0 .7-1.1 1.1 1.1 0 0 0-.7-1z" fill-rule="evenodd" fill="#050504"/>
<path d="M198.5 181.6h.8a1.5 1.5 0 0 1 .2 1.6 1.5 1.5 0 0 1-1.3 .9l-.5-.4h.8a1.1 1.1 0 0 0 .7-1.1 1.1 1.1 0 0 0-.7-1z" fill="none" stroke="#050504" stroke-width=".21"/>
<path d="M198.5 179.5h.7l.3 .6-.3 1h-.7a.83 .83 0 0 0 .5-.8 .83 .83 0 0 0-.5-.8z" fill-rule="evenodd" fill="#050504"/>
<path d="M198.5 179.5h.7l.3 .6-.3 1h-.7a.83 .83 0 0 0 .5-.8 .83 .83 0 0 0-.5-.8z" fill="none" stroke="#050504" stroke-width=".21"/>
<path d="M197.9 179.3a.88 .88 0 0 1 1.3 .2h-.7a.83 .83 0 0 0-.6 .8 .83 .83 0 0 0 .6 .8h.7l-.3 .2 .4 .3h-.8a1.1 1.1 0 0 0-.7 1 1.1 1.1 0 0 0 .7 1.1h-.8a1.71 1.71 0 0 1 .3-2.4 1.43 1.43 0 0 1-.1-2z" fill-rule="evenodd" fill="#050504"/>
<path d="M197.9 179.3a.88 .88 0 0 1 1.3 .2h-.7a.83 .83 0 0 0-.6 .8 .83 .83 0 0 0 .6 .8h.7l-.3 .2 .4 .3h-.8a1.1 1.1 0 0 0-.7 1 1.1 1.1 0 0 0 .7 1.1h-.8a1.71 1.71 0 0 1 .3-2.4 1.43 1.43 0 0 1-.1-2z" fill="none" stroke="#050504" stroke-width=".21"/>
<path d="M201.2 179h2.7v.6h-1.1v4.5h-.4v-4.5h-1.2z" fill-rule="evenodd" fill="#050504"/>
<path d="M201.2 179h2.7v.6h-1.1v4.5h-.4v-4.5h-1.2z" fill="none" stroke="#050504" stroke-width=".21"/>
<path d="M204.5 180.9h.8a1.67 1.67 0 0 0-.6 2.2l.3 .4 .3 .2h-.8a3.4 3.4 0 0 1 0-2.8z" fill-rule="evenodd" fill="#050504"/>
<path d="M204.5 180.9h.8a1.67 1.67 0 0 0-.6 2.2l.3 .4 .3 .2h-.8a3.4 3.4 0 0 1 0-2.8z" fill="none" stroke="#050504" stroke-width=".21"/>
<path d="M204.8 180.5a1.21 1.21 0 0 1 1.3 .2 1.21 1.21 0 0 1 .4 1.2 1.72 1.72 0 0 1-1.1 2.2l-.5-.1-.4-.3h.8a1.69 1.69 0 0 0 .6-2.3l-.4-.5h-1z" fill-rule="evenodd" fill="#050504"/>
<path d="M204.8 180.5a1.21 1.21 0 0 1 1.3 .2 1.21 1.21 0 0 1 .4 1.2 1.72 1.72 0 0 1-1.1 2.2l-.5-.1-.4-.3h.8a1.69 1.69 0 0 0 .6-2.3l-.4-.5h-1z" fill="none" stroke="#050504" stroke-width=".21"/>
<path d="M207.1 180.9h.9a1.66 1.66 0 0 0-.6 2.3l.2 .3 .4 .2-.9-.1a3.5 3.5 0 0 1 0-2.7z" fill-rule="evenodd" fill="#050504"/>
<path d="M207.1 180.9h.9a1.66 1.66 0 0 0-.6 2.3l.2 .3 .4 .2-.9-.1a3.5 3.5 0 0 1 0-2.7z" fill="none" stroke="#050504" stroke-width=".21"/>
<path d="M207.4 180.5a1.21 1.21 0 0 1 1.3 .2 1.21 1.21 0 0 1 .4 1.2 1.74 1.74 0 0 1-1.1 2.2l-.5-.1-.3-.3h.8a1.64 1.64 0 0 0 .6-2.2l-.1-.3-.4-.3h-1z" fill-rule="evenodd" fill="#050504"/>
<path d="M207.4 180.5a1.21 1.21 0 0 1 1.3 .2 1.21 1.21 0 0 1 .4 1.2 1.74 1.74 0 0 1-1.1 2.2l-.5-.1-.3-.3h.8a1.64 1.64 0 0 0 .6-2.2l-.1-.3-.4-.3h-1z" fill="none" stroke="#050504" stroke-width=".21"/>
<path d="M209.7 183.5h.8l.1 .5h-.7z" fill-rule="evenodd" fill="#050504"/>
<path d="M209.7 183.5h.8l.1 .5h-.7z" fill="none" stroke="#050504" stroke-width=".21"/>
<path d="M209.7 179.5l.4-.3v1.2h.4v.5h-.4v2.5l.2 .1h-.6v-2.6h-.3v-.5h.3z" fill-rule="evenodd" fill="#050504"/>
<path d="M209.7 179.5l.4-.3v1.2h.4v.5h-.4v2.5l.2 .1h-.6v-2.6h-.3v-.5h.3z" fill="none" stroke="#050504" stroke-width=".21"/>
<path d="M212 180.9h.9l.1 3.2h-.5v-2.6a.45 .45 0 0 0-.5-.6z" fill-rule="evenodd" fill="#050504"/>
<path d="M212 180.9h.9l.1 3.2h-.5v-2.6a.45 .45 0 0 0-.5-.6z" fill="none" stroke="#050504" stroke-width=".21"/>
<path d="M211.5 180.7a.78 .78 0 0 1 1.3 .2h-1.5z" fill-rule="evenodd" fill="#050504"/>
<path d="M211.5 180.7a.78 .78 0 0 1 1.3 .2h-1.5z" fill="none" stroke="#050504" stroke-width=".21"/>
<path d="M210.9 179h.4v1.9h1.5h-1l-.3 .4-.2 2.8h-.4z" fill-rule="evenodd" fill="#050504"/>
<path d="M210.9 179h.4v1.9h1.5h-1l-.3 .4-.2 2.8h-.4z" fill="none" stroke="#050504" stroke-width=".21"/>
<path d="M215.9 181.4l.8-.1a2.69 2.69 0 0 1 0 2.4h-.8a1.39 1.39 0 0 0 .1-2.3z" fill-rule="evenodd" fill="#050504"/>
<path d="M215.9 181.4l.8-.1a2.69 2.69 0 0 1 0 2.4h-.8a1.39 1.39 0 0 0 .1-2.3z" fill="none" stroke="#050504" stroke-width=".21"/>
<path d="M215.5 181l.7-.2 .5 .5-1.5 .2z" fill-rule="evenodd" fill="#050504"/>
<path d="M215.5 181l.7-.2 .5 .5-1.5 .2z" fill="none" stroke="#050504" stroke-width=".21"/>
<path d="M215.1 179.6l.9-.1a1.55 1.55 0 0 0-.8 1.7v.3h.4a1.4 1.4 0 0 0 .3 2.2h.8a1.01 1.01 0 0 1-1.3 .3 1.01 1.01 0 0 1-.5-1.1l-.1-2z" fill-rule="evenodd" fill="#050504"/>
<path d="M215.1 179.6l.9-.1a1.55 1.55 0 0 0-.8 1.7v.3h.4a1.4 1.4 0 0 0 .3 2.2h.8a1.01 1.01 0 0 1-1.3 .3 1.01 1.01 0 0 1-.5-1.1l-.1-2z" fill="none" stroke="#050504" stroke-width=".21"/>
<path d="M215.4 179.3a.99 .99 0 0 1 1.1-.1 .99 .99 0 0 1 .4 1.1h-.4l-.1-.5-.4-.3h-.8z" fill-rule="evenodd" fill="#050504"/>
<path d="M215.4 179.3a.99 .99 0 0 1 1.1-.1 .99 .99 0 0 1 .4 1.1h-.4l-.1-.5-.4-.3h-.8z" fill="none" stroke="#050504" stroke-width=".21"/>
<path d="M218.8 181l1.2-.1-.4 .1-.1 .3-.1 2.8h-.4v-2.4z" fill-rule="evenodd" fill="#050504"/>
<path d="M218.8 181l1.2-.1-.4 .1-.1 .3-.1 2.8h-.4v-2.4z" fill="none" stroke="#050504" stroke-width=".21"/>
<path d="M218 180.8l.5 .1h-.6z" fill="#050504"/>
<path d="M218 180.8l.5 .1h-.6z" fill="none" stroke="#050504" stroke-width=".21"/>
<path d="M217.5 180.4h.4v.5l.4 .1-.2 .2-.1 .6v2.3h-.5z" fill-rule="evenodd" fill="#050504"/>
<path d="M217.5 180.4h.4v.5l.4 .1-.2 .2-.1 .6v2.3h-.5z" fill="none" stroke="#050504" stroke-width=".21"/>
<path d="M218.2 180.5l.3-.1h.4l.4 .6-1.3-.2z" fill-rule="evenodd" fill="#050504"/>
<path d="M218.2 180.5l.3-.1h.4l.4 .6-1.3-.2z" fill="none" stroke="#050504" stroke-width=".21"/>
<path d="M219.6 180.6a.77 .77 0 0 1 1-.1 .77 .77 0 0 1 .3 .9v2.7h-.4v-2.6a.45 .45 0 0 0-.5-.6h-.6z" fill-rule="evenodd" fill="#050504"/>
<path d="M219.6 180.6a.77 .77 0 0 1 1-.1 .77 .77 0 0 1 .3 .9v2.7h-.4v-2.6a.45 .45 0 0 0-.5-.6h-.6z" fill="none" stroke="#050504" stroke-width=".21"/>
<path d="M222.8 181l1.2-.1-.5 .2-.1 .5v2.5h-.5v-2.6z" fill-rule="evenodd" fill="#050504"/>
<path d="M222.8 181l1.2-.1-.5 .2-.1 .5v2.5h-.5v-2.6z" fill="none" stroke="#050504" stroke-width=".21"/>
<path d="M221.9 180.8l.6 .1h-.7z" fill="#050504"/>
<path d="M221.9 180.8l.6 .1h-.7z" fill="none" stroke="#050504" stroke-width=".21"/>
<path d="M221.5 180.4h.3v.5l.4 .1-.3 .9v2.2h-.4z" fill-rule="evenodd" fill="#050504"/>
<path d="M221.5 180.4h.3v.5l.4 .1-.3 .9v2.2h-.4z" fill="none" stroke="#050504" stroke-width=".21"/>
<path d="M222.1 180.5l.8-.1 .4 .6-1.4-.2z" fill-rule="evenodd" fill="#050504"/>
<path d="M222.1 180.5l.8-.1 .4 .6-1.4-.2z" fill="none" stroke="#050504" stroke-width=".21"/>
<path d="M223.5 180.6a.83 .83 0 0 1 1.1 0 .83 .83 0 0 1 .2 .9v2.6h-.4v-2.6a.45 .45 0 0 0-.4-.6h-.6z" fill-rule="evenodd" fill="#050504"/>
<path d="M223.5 180.6a.83 .83 0 0 1 1.1 0 .83 .83 0 0 1 .2 .9v2.6h-.4v-2.6a.45 .45 0 0 0-.4-.6h-.6z" fill="none" stroke="#050504" stroke-width=".21"/>
<path d="M108.6 158.6h2.2v.4h-1.8v1h1.7v.5h-1.7v1.1h1.8v.5h-2.2z" fill-rule="evenodd" fill="#050504"/>
<path d="M108.6 158.6h2.2v.4h-1.8v1h1.7v.5h-1.7v1.1h1.8v.5h-2.2z" fill="none" stroke="#050504" stroke-width=".21"/>
<path d="M111.7 159.9l.6-.1z" fill="#050504"/>
<path d="M111.7 159.9l.6-.1z" fill="none" stroke="#050504" stroke-width=".21"/>
<path d="M111.4 159.5h.3v.4h.4l-.4 .5v1.7h-.3z" fill-rule="evenodd" fill="#050504"/>
<path d="M111.4 159.5h.3v.4h.4l-.4 .5v1.7h-.3z" fill="none" stroke="#050504" stroke-width=".21"/>
<path d="M111.9 159.7a.8 .8 0 0 1 .9-.1 .8 .8 0 0 1 .3 .9v1.6h-.3l-.1-2-.2-.2-.8-.1z" fill-rule="evenodd" fill="#050504"/>
<path d="M111.9 159.7a.8 .8 0 0 1 .9-.1 .8 .8 0 0 1 .3 .9v1.6h-.3l-.1-2-.2-.2-.8-.1z" fill="none" stroke="#050504" stroke-width=".21"/>
<path d="M113.6 162.3h.4l.2 .4h.2h-.7z" fill-rule="evenodd" fill="#050504"/>
<path d="M113.6 162.3h.4l.2 .4h.2h-.7z" fill="none" stroke="#050504" stroke-width=".21"/>
<path d="M113.7 162.7h.7a.74 .74 0 0 0 .7-1h.3a1 1 0 0 1-.4 1.3 1 1 0 0 1-1.3-.3z" fill-rule="evenodd" fill="#050504"/>
<path d="M113.7 162.7h.7a.74 .74 0 0 0 .7-1h.3a1 1 0 0 1-.4 1.3 1 1 0 0 1-1.3-.3z" fill="none" stroke="#050504" stroke-width=".21"/>
<path d="M113.8 159.8h.7a1.13 1.13 0 0 0-.3 1.8l1.2 .1h-.3a.88 .88 0 0 1-1.1 .2 .88 .88 0 0 1-.4-.9v-.6z" fill-rule="evenodd" fill="#050504"/>
<path d="M113.8 159.8h.7a1.13 1.13 0 0 0-.3 1.8l1.2 .1h-.3a.88 .88 0 0 1-1.1 .2 .88 .88 0 0 1-.4-.9v-.6z" fill="none" stroke="#050504" stroke-width=".21"/>
<path d="M114.7 159.9l.4-.1v-.3h.3v2.2h-.9a1.05 1.05 0 0 0 .4-1.7z" fill-rule="evenodd" fill="#050504"/>
<path d="M114.7 159.9l.4-.1v-.3h.3v2.2h-.9a1.05 1.05 0 0 0 .4-1.7z" fill="none" stroke="#050504" stroke-width=".21"/>
<path d="M114 159.6l.6-.1 .5 .3h-1.3z" fill-rule="evenodd" fill="#050504"/>
<path d="M114 159.6l.6-.1 .5 .3h-1.3z" fill="none" stroke="#050504" stroke-width=".21"/>
<g fill="#050504" stroke="#050504" stroke-width=".21">
<path d="M116 159.5h.4v2.6h-.4z" fill-rule="evenodd"/>
<path d="M116 158.6h.4v.5h-.4z" fill-rule="evenodd"/>
</g>
<path d="M117.2 159.9l.6-.1z" fill="#050504"/>
<path d="M117.2 159.9l.6-.1z" fill="none" stroke="#050504" stroke-width=".21"/>
<path d="M116.9 159.5h.3v.4h.4l-.3 .5v1.7h-.4z" fill-rule="evenodd" fill="#050504"/>
<path d="M116.9 159.5h.3v.4h.4l-.3 .5v1.7h-.4z" fill="none" stroke="#050504" stroke-width=".21"/>
<path d="M117.4 159.7a.77 .77 0 0 1 1-.1 .77 .77 0 0 1 .2 .9v1.6h-.3v-2l-.3-.2-.7-.1z" fill-rule="evenodd" fill="#050504"/>
<path d="M117.4 159.7a.77 .77 0 0 1 1-.1 .77 .77 0 0 1 .2 .9v1.6h-.3v-2l-.3-.2-.7-.1z" fill="none" stroke="#050504" stroke-width=".21"/>
<path d="M119.4 161.8l1-.1 .3-.4h.4a.97 .97 0 0 1-.7 .8 .97 .97 0 0 1-1-.3z" fill-rule="evenodd" fill="#050504"/>
<path d="M119.4 161.8l1-.1 .3-.4h.4a.97 .97 0 0 1-.7 .8 .97 .97 0 0 1-1-.3z" fill="none" stroke="#050504" stroke-width=".21"/>
<path d="M119.4 159.8h.7l-.5 .3-.1 .4h1.6v.2v.2h-1.6l.2 .7 .4 .2h-.7a1.99 1.99 0 0 1 0-2z" fill-rule="evenodd" fill="#050504"/>
<path d="M119.4 159.8h.7l-.5 .3-.1 .4h1.6v.2v.2h-1.6l.2 .7 .4 .2h-.7a1.99 1.99 0 0 1 0-2z" fill="none" stroke="#050504" stroke-width=".21"/>
<path d="M119.4 159.8a.96 .96 0 0 1 1.1-.3 .96 .96 0 0 1 .6 1h-1.6h1.2l-.1-.4-.4-.3z" fill-rule="evenodd" fill="#050504"/>
<path d="M119.4 159.8a.96 .96 0 0 1 1.1-.3 .96 .96 0 0 1 .6 1h-1.6h1.2l-.1-.4-.4-.3z" fill="none" stroke="#050504" stroke-width=".21"/>
<path d="M121.7 161.8h.8l.5-.5h.4a.97 .97 0 0 1-.7 .8 .97 .97 0 0 1-1-.3z" fill-rule="evenodd" fill="#050504"/>
<path d="M121.7 161.8h.8l.5-.5h.4a.97 .97 0 0 1-.7 .8 .97 .97 0 0 1-1-.3z" fill="none" stroke="#050504" stroke-width=".21"/>
<path d="M121.7 159.8h.7l-.4 .1-.2 .6h1.6v.4h-1.6l.2 .7 .4 .2h-.7a1.75 1.75 0 0 1 0-2z" fill-rule="evenodd" fill="#050504"/>
<path d="M121.7 159.8h.7l-.4 .1-.2 .6h1.6v.4h-1.6l.2 .7 .4 .2h-.7a1.75 1.75 0 0 1 0-2z" fill="none" stroke="#050504" stroke-width=".21"/>
<path d="M121.7 159.7a.98 .98 0 0 1 1.1-.1 .98 .98 0 0 1 .6 .9h-1.6h1.2v-.1l-.3-.5z" fill-rule="evenodd" fill="#050504"/>
<path d="M121.7 159.7a.98 .98 0 0 1 1.1-.1 .98 .98 0 0 1 .6 .9h-1.6h1.2v-.1l-.3-.5z" fill="none" stroke="#050504" stroke-width=".21"/>
<path d="M123.8 159.5h.3v.4h.5l-.4 .4v1.8h-.4z" fill-rule="evenodd" fill="#050504"/>
<path d="M123.8 159.5h.3v.4h.5l-.4 .4v1.8h-.4z" fill="none" stroke="#050504" stroke-width=".21"/>
<path d="M124.4 159.6h.5v.4l-.8-.1z" fill-rule="evenodd" fill="#050504"/>
<path d="M124.4 159.6h.5v.4l-.8-.1zM125.2 159.5h.4v2.6h-.4z" fill="none" stroke="#050504" stroke-width=".21"/>
<path d="M125.4 159.5v2.6" fill="none" stroke="#050504" stroke-width=".34"/>
<path d="M125.2 158.6h.4v.5h-.4z" fill="#050504"/>
<path d="M125.2 158.6h.4v.5h-.4z" fill="none" stroke="#050504" stroke-width=".21"/>
<path d="M126.5 159.9l.6-.1z" fill="#050504"/>
<path d="M126.5 159.9l.6-.1z" fill="none" stroke="#050504" stroke-width=".21"/>
<path d="M126.1 159.5h.4v.4h.4l-.4 .5v1.7h-.4z" fill-rule="evenodd" fill="#050504"/>
<path d="M126.1 159.5h.4v.4h.4l-.4 .5v1.7h-.4z" fill="none" stroke="#050504" stroke-width=".21"/>
<path d="M126.6 159.7a.8 .8 0 0 1 1-.1 .8 .8 0 0 1 .3 .9v1.6h-.4v-2l-.2-.2-.8-.1z" fill-rule="evenodd" fill="#050504"/>
<path d="M126.6 159.7a.8 .8 0 0 1 1-.1 .8 .8 0 0 1 .3 .9v1.6h-.4v-2l-.2-.2-.8-.1z" fill="none" stroke="#050504" stroke-width=".21"/>
<path d="M128.4 162.3h.4l.1 .4h.3h-.7z" fill-rule="evenodd" fill="#050504"/>
<path d="M128.4 162.3h.4l.1 .4h.3h-.7z" fill="none" stroke="#050504" stroke-width=".21"/>
<path d="M128.5 162.7h.7a.77 .77 0 0 0 .7-1h.3a1 1 0 0 1-.4 1.3 1 1 0 0 1-1.3-.3z" fill-rule="evenodd" fill="#050504"/>
<path d="M128.5 162.7h.7a.77 .77 0 0 0 .7-1h.3a1 1 0 0 1-.4 1.3 1 1 0 0 1-1.3-.3z" fill="none" stroke="#050504" stroke-width=".21"/>
<path d="M128.6 159.8h.7a1.13 1.13 0 0 0-.4 1.8l1.3 .1h-.3a.88 .88 0 0 1-1.1 .2 .88 .88 0 0 1-.5-.9v-.6z" fill-rule="evenodd" fill="#050504"/>
<path d="M128.6 159.8h.7a1.13 1.13 0 0 0-.4 1.8l1.3 .1h-.3a.88 .88 0 0 1-1.1 .2 .88 .88 0 0 1-.5-.9v-.6z" fill="none" stroke="#050504" stroke-width=".21"/>
<path d="M129.4 159.9l.5-.1v-.3h.3v2.2h-.9a1.05 1.05 0 0 0 .3-1.7z" fill-rule="evenodd" fill="#050504"/>
<path d="M129.4 159.9l.5-.1v-.3h.3v2.2h-.9a1.05 1.05 0 0 0 .3-1.7z" fill="none" stroke="#050504" stroke-width=".21"/>
<path d="M128.8 159.6l.6-.1 .5 .3h-1.3z" fill-rule="evenodd" fill="#050504"/>
<path d="M128.8 159.6l.6-.1 .5 .3h-1.3z" fill="none" stroke="#050504" stroke-width=".21"/>
<g fill="none" stroke="#050504" stroke-width=".25">
<path d="M58.1 57.2l4.8 4.9M62.2 56.8l.7 .8M92.8 56.8l-1.9 3.3M96.5 56.8l-5.6 9.6M99.8 57.3l-8.9 15.5M114.8 56.8l-1.6 2.8M118.4 56.8l-5.2 9.2M122.1 56.8l-8.9 15.5M216.2 56.4v12.7M58.1 61.7l4.8 4.9M58.1 66.3l4.8 4.7M58.1 70.8l2.1 2"/>
<path d="M61.7 72.8l-3.6 3.7M65.2 65l-2.3 2.2M69.7 65l-6.8 6.7M74.1 65l-11.8 11.8M78.6 65l-11.9 11.8M83.1 65l-11.9 11.8M87.6 65l-11.9 11.8M90.9 70.6l-6.2 6.2M90.9 66.1l-10.7 10.7M93.2 72.8l-4 4M97.7 72.8l-4 4M99.8 75.2l-1.7 1.6"/>
<path d="M99.8 70l-1.6 2.8M99.8 63.6l-5.2 9.2M115.6 72.8l-2.4 2.5M120.1 72.8l-4 4M122.1 75.3l-1.5 1.5M122.1 69.5l-1.9 3.3M122.1 63.2l-5.6 9.6M216.2 70.9v1.8M216.2 74.5v12.7M60.2 96.8l-2.1 2.1M64.7 96.8l-4 4.1M69.2 96.8l-6.3 6.3"/>
<path d="M73.7 96.8l-10.8 10.8M78.2 96.8l-11.9 11.9M82.7 96.8l-11.9 11.9M87.1 96.8l-11.9 11.9M91.6 96.8l-11.9 11.9M96.1 96.8l-4 4.1M100.6 96.8l-4 4.1M105.1 96.8l-4 4.1M109.6 96.8l-4 4.1M114.1 96.8l-4 4.1M118.6 96.8l-4 4.1M122.1 97.8l-3 3.1"/>
<path d="M182.7 89.9h12.8M197.3 89.9h1.7M200.8 89.9h12.8M215.3 89.9h1.8M216.2 92.6v12.7M216.2 89v1.8M218.9 89.9h12.7M233.4 89.9h1.8M237 89.9h12.7M249.7 94.9v5M58.1 102.2l4.8 4.7M58.1 106.7l4.8 4.8"/>
<path d="M58.1 111.1l4.8 4.9M58.1 115.6l1.2 1.3M61.3 100.9l1.6 1.6M90.9 106.5l-2.2 2.2M90.9 102l-6.7 6.7M93 100.9l-2.1 3.6M96.7 100.9l-5.8 10M100.4 100.9l-9.3 16M104 100.9l-9.2 16M107.7 100.9l-9.2 16M111.4 100.9l-9.3 16M115 100.9l-9.2 16"/>
<path d="M118.7 100.9l-9.2 16M122.1 114l-1.6 2.9M122.1 107.6l-5.3 9.3M122.1 101.3l-9 15.6M216.2 107.1v1.8M216.2 110.6v12.8"/>
</g>
<path d="M183.5 89.9h4.9M247.2 89.9h5" fill="none" stroke="#050504" stroke-width=".51"/>
<path d="M249.7 89.9l.8 5h-1.6z" fill="#050504"/>
<path d="M185.9 94.9v5" fill="none" stroke="#050504" stroke-width=".25"/>
<path d="M185.9 89.9l.9 5h-1.7z" fill="#050504"/>
<g fill="none" stroke="#050504" stroke-width=".25">
<path d="M106.5 49.1v2.2M106.5 53.4v8.8M110 51.1h8.6M122.1 49.1v5.7M106.5 63.9v1.8M106.5 67.5v8.8M106.5 76.7v7.5M54.6 86.8h7.3M63.7 86.8h1.8M67.3 86.8h10.7M79.8 86.8h1.8M83.3 86.8h10.7"/>
<path d="M95.8 86.8h27M106.5 86v1.7M106.5 89.5v7.5"/>
</g>
<g fill="#050504">
<path d="M106.5 51.1l3.5-.6v1.2z"/>
<path d="M118.6 50.5l3.5 .6-3.5 .6z"/>
</g>
<path d="M90.9 40.7v14.1M94.4 42.7h24.2M122.1 40.7v14.1" fill="none" stroke="#050504" stroke-width=".25"/>
<g fill="#050504">
<path d="M90.9 42.7l3.5-.6v1.2z"/>
<path d="M118.6 42.1l3.5 .6-3.5 .6z"/>
</g>
<path d="M124.1 56.8h12.7M134.8 60.3v53M124.1 116.9h12.7" fill="none" stroke="#050504" stroke-width=".25"/>
<g fill="#050504">
<path d="M134.8 56.8l.5 3.5h-1.1z"/>
<path d="M134.2 113.3h1.1l-.5 3.6z"/>
</g>
<path d="M49 76.8h7.1M49 96.8h7.1M51 80.3v13.1" fill="none" stroke="#050504" stroke-width=".25"/>
<g fill="#050504">
<path d="M51 76.8l.6 3.5h-1.1z"/>
<path d="M50.5 93.4h1.1l-.6 3.4z"/>
</g>
<path d="M62.9 110.8v14.1M90.9 110.8v14.1M66.4 122.9h21" fill="none" stroke="#050504" stroke-width=".25"/>
<g fill="#050504">
<path d="M62.9 122.9l3.5-.6v1.2z"/>
<path d="M87.4 122.3l3.5 .6-3.5 .6z"/>
</g>
<path d="M58.1 118.8v6.1M62.9 118.8v6.1M42.9 122.9h11.7M58.1 122.9h4.8M66.4 122.9h3.5" fill="none" stroke="#050504" stroke-width=".25"/>
<g fill="#050504">
<path d="M62.9 122.9l3.5-.6v1.2z"/>
<path d="M54.6 122.3l3.5 .6-3.5 .6z"/>
</g>
<path d="M58.1 118.8v14.2M122.1 118.8v14.2M61.6 131h57" fill="none" stroke="#050504" stroke-width=".25"/>
<g fill="#050504">
<path d="M58.1 131l3.5-.6v1.2z"/>
<path d="M118.6 130.4l3.5 .6-3.5 .6z"/>
</g>
<path d="M37 65h23.9M39.1 68.4v36.9M37 108.7h23.9" fill="none" stroke="#050504" stroke-width=".25"/>
<g fill="#050504">
<path d="M39.1 65l.5 3.4h-1.1z"/>
<path d="M38.5 105.3h1.1l-.5 3.4z"/>
</g>
<path d="M212.7 48.4a41.7 41.7 0 0 0-38 38M216.2 46.2v8.2M172.6 89.9h8.1" fill="none" stroke="#050504" stroke-width=".25"/>
<g fill="#050504">
<path d="M212.7 47.8l3.5 .4-3.5 .8z"/>
<path d="M174.2 86.4h1.1l-.7 3.5z"/>
<path d="M218.3 57l.8 .8-2.9 2.1z"/>
</g>
<g fill="none" stroke="#050504" stroke-width=".25">
<path d="M148.9 10.6h138.4v19h-138.4zM148.9 16.9h138.4M182.4 16.9v12.7M217.4 16.9v12.7M252.3 16.9v12.7M148.9 23.2h138.4M257.2 45.6h-26.4l-12.1 11.8M175.6 128.2h111.7v25.4h-111.7zM175.6 134.5h111.7M192.6 128.2v25.4M212.9 128.2v25.4M244.3 128.2v25.4"/>
<path d="M175.6 147.2h111.7M175.6 140.9h111.7"/>
</g>
<path d="M59.1 74.2l1-.6 1.4 3.2z" fill="#050504"/>
<path d="M38.4 53.7h8.1l13.1 20.2" fill="none" stroke="#050504" stroke-width=".25"/>
<path d="M58.2 54.3l1-.6 1.5 3.1z" fill="#050504"/>
<path d="M41.6 41.8h8.2l8.9 12.2" fill="none" stroke="#050504" stroke-width=".25"/>
<path d="M93.6 54l2.1 2.8-2.9-2z" fill="#050504"/>
<path d="M72.1 41.8h8.1l13 12.6" fill="none" stroke="#050504" stroke-width=".25"/>
<g font-size="7" fill="#050504">
<text x="76.3" y="28.1">A-A (4:1)</text>
<text x="176.3" y="92.4">A</text>
<text x="254.7" y="92.4">A</text>
</g>
<g font-size="4.9" fill="#050504">
<text x="166.3" y="162.1">JS</text>
<text x="206.3" y="162.1">06/11/18</text>
<text x="227.3" y="162.1">RY</text>
<text x="267.3" y="162.1">06/11/18</text>
<text x="166.3" y="172.1">PRODUCTION</text>
<text x="227.3" y="172.1">RELEASED</text>
<text x="230" y="199.2">1</text>
<text x="237.3" y="199.1">06/11/18</text>
<text x="276.5" y="199.2">1/1</text>
</g>
<g font-size="4.2" fill="#050504">
<text x="41.4" y="40.9">(2)</text>
<text x="71.8" y="40.9">(3)</text>
<text x="234.2" y="45.1">2xM4 thread</text>
<text x="38.1" y="52.8">(1)</text>
</g>
<g font-size="3.5" fill="#050504">
<text x="201.4" y="15">REVISION HISTORY</text>
<text x="161.9" y="21.3">REV</text>
<text x="186.3" y="21.3">DESCRIPTION</text>
<text x="224.3" y="21.3">DATE</text>
<text x="253" y="21.3">APPROVED</text>
<text x="164.8" y="27.2">1</text>
<text x="194.7" y="27.3">FIRST</text>
<text x="225.9" y="27.3">06/11/18</text>
<text x="267.3" y="27.2">RY</text>
<text x="104.1" y="41.2">7.8</text>
<text x="111.9" y="49.5">3.9</text>
<text x="182.9" y="62.2" transform="rotate(-45 182.9 62.2)">90.0°</text>
<text x="49.5" y="90.6" transform="rotate(-90 49.5 90.6)">Ø5.0</text>
<text x="133.2" y="91.6" transform="rotate(-90 133.2 91.6)">Ø15.0</text>
<text x="36.8" y="97.8" transform="rotate(-90 36.8 97.8)">Ø10.95 (PPD)</text>
<text x="44" y="121.4">1.2</text>
<text x="74.5" y="121.3">7.0</text>
<text x="86.6" y="129.4">16.0</text>
<text x="183.3" y="132.2">1</text>
<text x="201.6" y="132.2">3</text>
<text x="222.5" y="132.3">BLOCK</text>
<text x="261.1" y="132.2">A6061</text>
<text x="183.3" y="138.6">1</text>
<text x="201.7" y="138.6">2</text>
<text x="221.6" y="138.6">FLANGE</text>
<text x="261.1" y="138.6">A6061</text>
<text x="183.3" y="144.9">1</text>
<text x="201.8" y="144.9">1</text>
<text x="221.8" y="144.9">PULLEY</text>
<text x="261.1" y="144.9">A6061</text>
<text x="181" y="151.3">Qty.</text>
<text x="196.4" y="151.6">Part No.</text>
<text x="218.9" y="151.6">Part Name</text>
<text x="256.8" y="151.6">Material</text>
</g>
<g font-size="2.8" fill="#050504">
<text x="24.9" y="145.2">Copyright (C) E3D-Online Ltd (e3d-online.com)</text>
<text x="25" y="148.8">These drawings are free hardware you can redistribute it and / or</text>
<text x="24.9" y="152.3">modify it under the terms of the General Public License as</text>
<text x="24.9" y="155.8">published by the Free Software Foundation, either version 3 ofthe</text>
<text x="24.8" y="159.4">License, or (at your option) any later version.</text>
<text x="25" y="166.4">THIRD ANGLE PROJECTION</text>
<text x="24.8" y="173.5">MATERIAL: ALUMINIUM</text>
<text x="25" y="169.9">ALL DIMENSIONS IN MM</text>
<text x="24.9" y="177">SCALE: 4:1</text>
<text x="24.9" y="180.5">SURFACE FINISH: UNFINISHED</text>
<text x="25" y="187.5">TOLERANCES UNLESS OTHERWISE STATED:</text>
<text x="25" y="191.1">X</text>
<text x="44.7" y="191.1">±0.2</text>
<text x="25" y="194.6">X.X</text>
<text x="44.2" y="194.6">±0.1</text>
<text x="25" y="198.1">X.XX</text>
<text x="43.8" y="198.1">±0.05</text>
</g>
<g font-size="2.5" fill="#050504">
<text x="108.4" y="156.4">Dept.</text>
<text x="132.4" y="156.4">Technical reference</text>
<text x="166.3" y="156.4">Created by</text>
<text x="227.3" y="156.4">Approved by</text>
<text x="166.4" y="166.3">Document type</text>
<text x="227.3" y="166.3">Document status</text>
<text x="166.4" y="176.4">Title</text>
<text x="227.3" y="176.4">DWG No.</text>
<text x="227.4" y="193.3">Rev.</text>
<text x="236.5" y="193.3">Date of issue</text>
<text x="271.2" y="193.3">S</text>
<text x="272.5" y="193.3">heet</text>
</g>
</svg>
